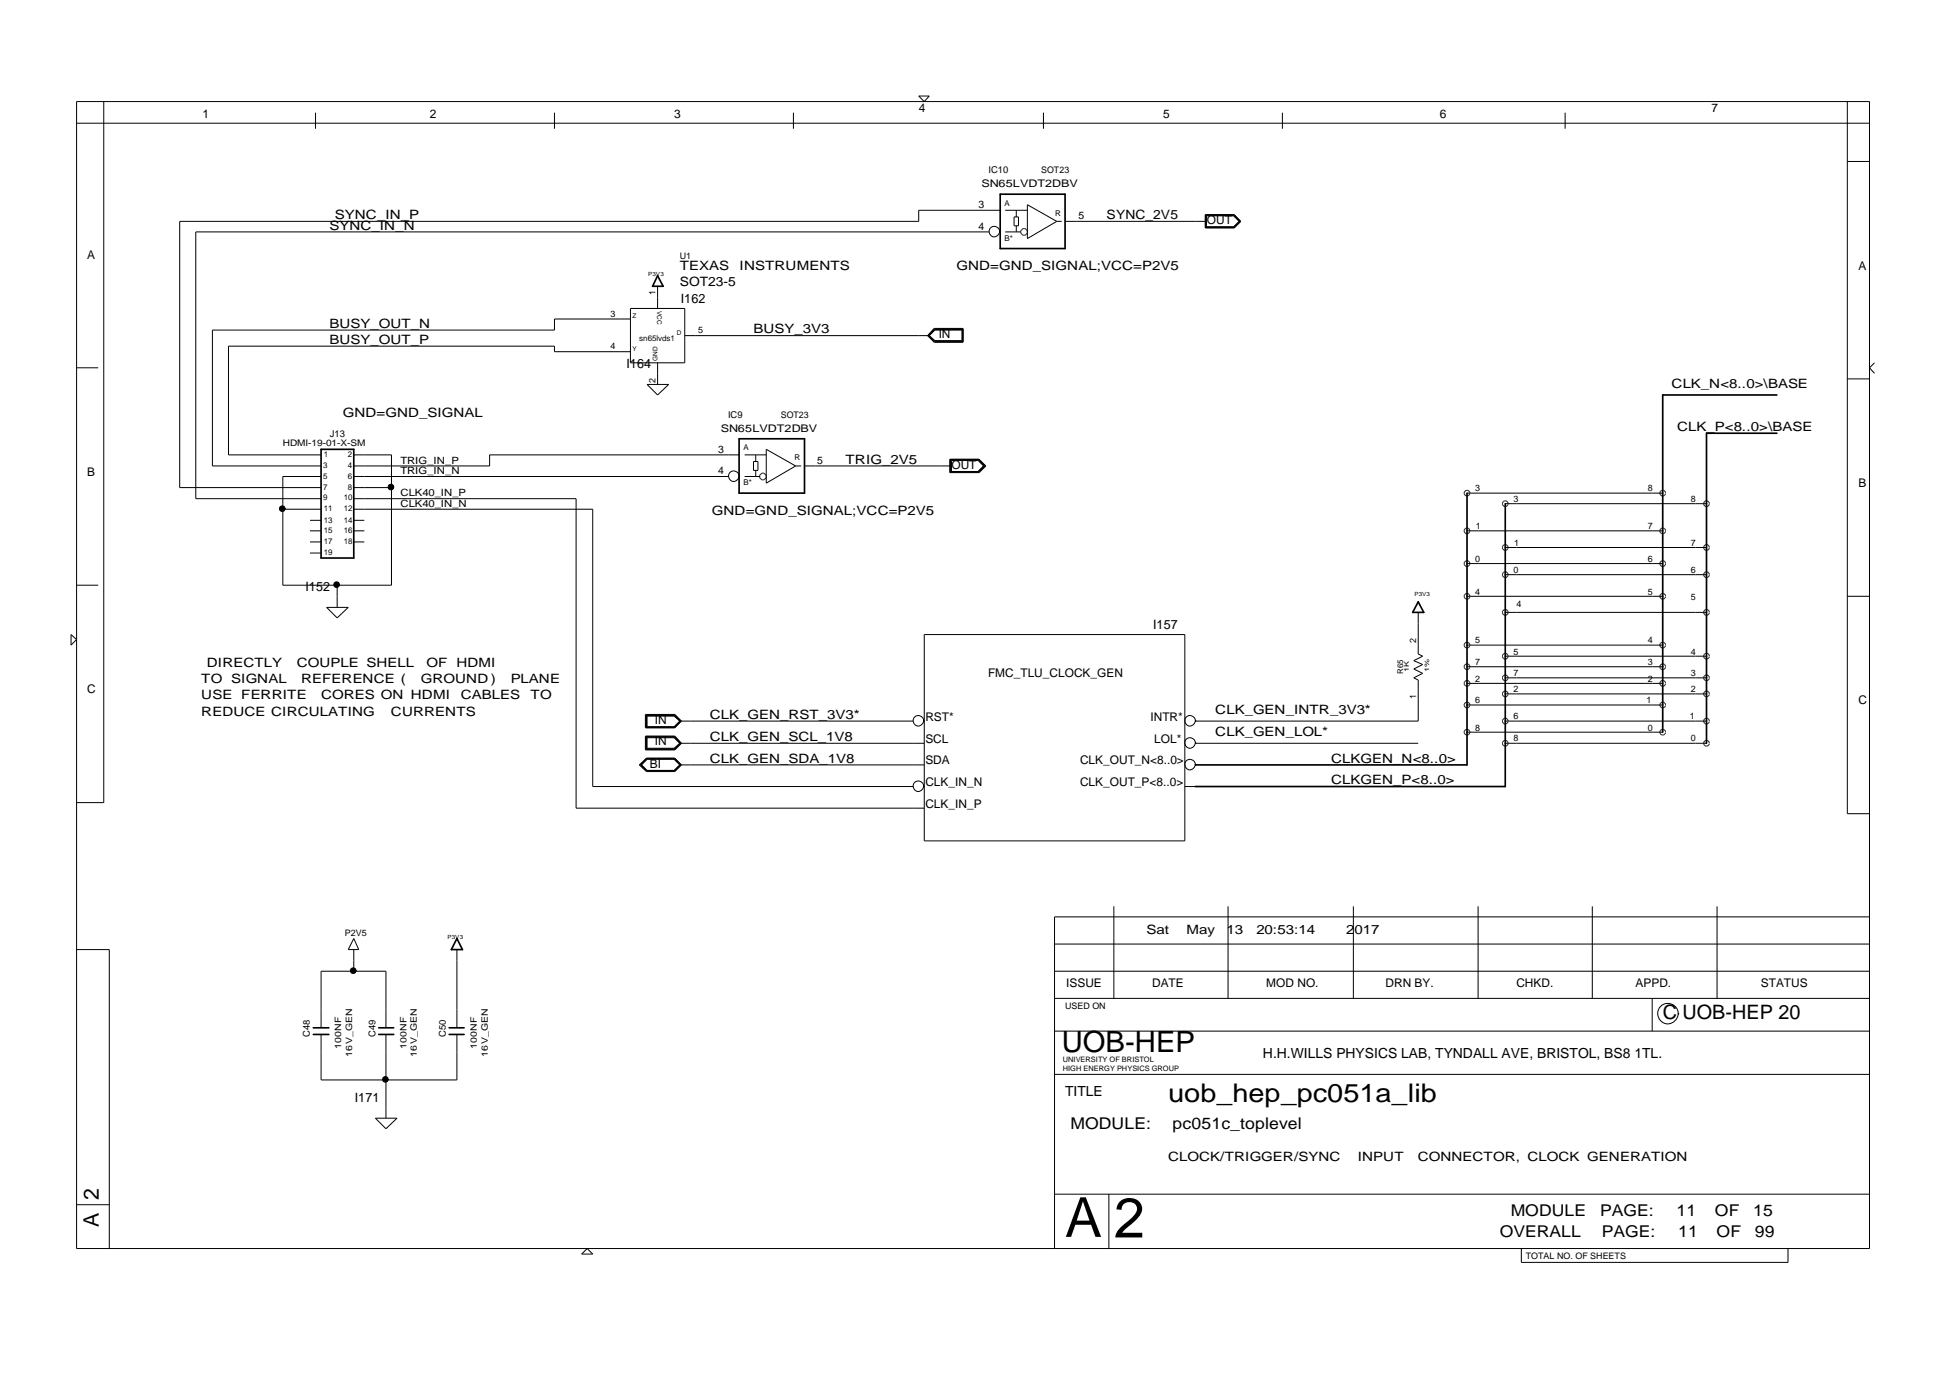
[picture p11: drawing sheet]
<svg xmlns="http://www.w3.org/2000/svg" width="297mm" height="210mm" viewBox="0 0 297 210" stroke-linecap="round" stroke-linejoin="round" font-family="sans-serif">
<g fill="none" stroke="#000" stroke-width=".15">
<path d="M11.7 15.5h273.8v175.1h-273.8zM11.7 18.8h273.8M15.8 15.5v107h-4.1M48.2 17.2v2.5M84.7 17.2v2.5M121.2 17.2v2.5M140.3 14.7h1.6l-.7 .8zM159.4 17.2v2.5M195.8 17.2v2.5M239 17.2v2.5M282.1 15.5v108.7h3.4M151.1 35.4h-121.2v40.7h19.1"/>
<path d="M152.7 35.3a.8 .8 0 0 1-1.1 .8 .8 .8 0 0 1-.3-1.3 .8 .8 0 0 1 1.3 .2l.2 .4M152.8 32.1h-12.5v1.7h-112.9v40.6h21.6M153.5 32.1h3.4M153.5 35.4h2.4M154.9 33.1h.6v1.4h-.6zM155.2 32.1v1M155.2 34.5v.9M156.9 31.3l4.5 2.5-4.5 2.6zM156.9 35.2l-.3-.3h-.4l-.3 .3v.4l.3 .3h.4l.3-.3M161.4 33.8h.7M162.7 33.8h21.5M184.1 32.8h4.4l1 1-1 1h-4.4z"/>
<path d="M184.2 32.9h4.2l.9 .9-.9 .8h-4.2zM184.2 34.6v-1.7h4.2l.8 .9-.8 .8M188.5 32.8l.9 1-.9 .9h-4.4M282.1 24.7h3.4M11.7 56.1h3.3M96.3 48.7h-11.6v1.7h-52.3v20.7h16.6M96.3 53.7h-11.6v-.9h-49.8v16.6h14.1M96.3 47.1h8.3v8.3h-8.3zM98.8 58.7h3.3l-1.7 1.6zM100.4 43.7v3.4M100.4 55.4v3.3M104.6 51.2h37.3"/>
<path d="M142.7 50.1h4.4v2.2h-4.4l-1-1.1zM142.8 50.4h4.1v1.6h-4.1l-.9-.8zM142.8 50.3h4.2v1.8h-4.2l-1-.9zM147.1 50.2h-4.4l-1 1 1 1h4.4M282.1 57.8h3.4M286.3 55.4l-.8 .7 .8 .9M43.2 77.7h5.8M47.3 79.4h1.7M54 69.4h5.8v19.9h-16.6v-16.6h5.8M54 79.4h1.6M54 72.7h57.3M54 77.7h36.5v42.4h49"/>
<path d="M54 76.1h34v47.3h53.2M54 74.4h5.8M112.9 72.7a.8 .8 0 0 1-1.1 .7 .8 .8 0 0 1-.3-1.2 .8 .8 0 0 1 1.3 .2l.2 .3M112.9 69.4h-38.1v1.7h-20.8M113.7 69.4h3.3M113.7 72.7h2.4M115.1 70.5h.7v1.3h-.7zM115.4 69.4v1.1M115.4 71.8v.9M117 68.6l4.5 2.5-4.5 2.7zM117 72.6l-.3-.4h-.4l-.3 .4v.3l.3 .3h.4l.3-.3M121.5 71.1h.9"/>
<path d="M122.9 71.1h22.4M145 70.1h4.5l1 1-1 1h-4.5zM145.1 70.1v2h4.3l1.1-1-1.1-1M145.2 70.2h4.2l.9 .9-.9 .9h-4.2zM145.3 72v-1.7h4.1l.8 .8-.8 .9M224 75.3h29.9M224.5 75.3v-.2l-.3-.2h-.3l-.3 .2v.4l.3 .2h.3l.3-.3M229.9 76.9h30.7M230.3 76.9v-.2l-.2-.2h-.4l-.2 .2v.4l.2 .2h.4l.2-.3M254.4 75.3v-.2l-.3-.2h-.3l-.3 .2v.4l.3 .2h.3l.3-.3M261 76.9v-.2l-.2-.2h-.4l-.2 .2v.4l.2 .2h.4l.2-.3M10.8 96.9l.9 .7-.9 .9z"/>
<path d="M11.7 89.3h3.3M47.3 81h1.7M47.3 82.7h1.7M47.3 84.4h1.7M49.9 92.7h3.3l-1.7 1.6zM51.5 89.3v3.4M54 81h1.6M54 82.7h1.6M141.2 96.9h39.7v31.5h-39.7zM216.6 93.5v6.3l.7 .4-1.4 .7 1.4 .5-1.4 .7 1.4 .7-1.4 .7 .7 .3v6.3h-34M224 81h29.9M224 86h29.9"/>
<path d="M224 91h29.9M224 98.5h29.9M224.5 81v-.1l-.3-.3h-.3l-.3 .3v.3l.3 .3h.3l.3-.4M224.5 86v-.1l-.3-.3h-.3l-.3 .3v.3l.3 .3h.3l.3-.4M224.5 91v-.1l-.3-.3h-.3l-.3 .3v.3l.3 .3h.3l.3-.4M224.5 98.5v-.2l-.3-.2h-.3l-.3 .2v.3l.3 .3h.3l.3-.3M229.9 83.6h30.7M229.9 87.7h30.7M229.9 93.5h30.7M230.3 83.6v-.2l-.2-.2h-.4l-.2 .2v.3l.2 .3h.4l.2-.3M230.3 87.7v-.1l-.2-.3h-.4l-.2 .3v.3l.2 .3h.4l.2-.4M230.3 93.5v-.2l-.2-.2h-.4l-.2 .2v.4l.2 .2h.4l.2-.3"/>
<path d="M254.4 81v-.1l-.3-.3h-.3l-.3 .3v.3l.3 .3h.3l.3-.4M254.4 86v-.1l-.3-.3h-.3l-.3 .3v.3l.3 .3h.3l.3-.4M254.4 91v-.1l-.3-.3h-.3l-.3 .3v.3l.3 .3h.3l.3-.4M254.4 98.5v-.2l-.3-.2h-.3l-.3 .2v.3l.3 .3h.3l.3-.3M261 83.6v-.2l-.2-.2h-.4l-.2 .2v.3l.2 .3h.4l.2-.3M261 87.7v-.1l-.2-.3h-.4l-.2 .3v.3l.2 .3h.4l.2-.4M261 93.5v-.2l-.2-.2h-.4l-.2 .2v.4l.2 .2h.4l.2-.3M282.1 91h3.4M98.6 109.1h4.5l1 1-1 1h-4.5zM98.6 112.4h4.5l1 1.1-1 1h-4.5zM98.6 111.1v-2h4.5l.9 1-.9 1M98.6 112.4h4.5l.9 1.1-.9 .9h-4.5z"/>
<path d="M98.7 109.2h4.3l.9 .9-.9 .9h-4.3zM98.7 112.5h4.3l.9 1-.9 .8h-4.3zM98.7 115.8h4.3l.9 1-.9 .8h-4.3l-.8-.8zM98.7 115.8l-.9 1 .9 .9h4.4l.9-.9-.9-1M98.7 115.8h4.4M98.7 115.8l-1.1 1 1.1 1h4.4l1-1-1-1M98.8 109.3h4.2l.8 .8-.8 .8h-4.2zM98.8 112.6h4.2l.8 .9-.8 .7h-4.2zM103.8 113.5h37.4M103.8 116.8h37.4M103.8 110.1h35.7M103.8 116.8l-.8-.9h-4.2l-.8 .9 .8 .8"/>
<path d="M103.8 116.8l-.8 .8M141.1 120a.8 .8 0 0 1-1.1 .8 .8 .8 0 0 1-.3-1.3 .8 .8 0 0 1 1.3 .2l.2 .4M141.1 110a.8 .8 0 0 1-1.1 .8 .8 .8 0 0 1-.3-1.3 .8 .8 0 0 1 1.3 .2l.2 .4M182.6 116.7a.8 .8 0 0 1-1.1 .8 .8 .8 0 0 1-.3-1.3 .8 .8 0 0 1 1.3 .2l.1 .4M182.6 113.4a.8 .8 0 0 1-1.1 .8 .8 .8 0 0 1-.3-1.3 .8 .8 0 0 1 1.3 .2l.1 .4M182.6 110a.8 .8 0 0 1-1.1 .8 .8 .8 0 0 1-.3-1.3 .8 .8 0 0 1 1.3 .2l.1 .4M182.6 113.5h34M224 101.8h29.9M224 104.3h29.9M224 107.6h29.9M224 111.8h29.9M224.5 101.8v-.2l-.3-.2h-.3l-.3 .2v.4l.3 .2h.3l.3-.3"/>
<path d="M224.5 104.3v-.1l-.3-.3h-.3l-.3 .3v.3l.3 .2h.3l.3-.3M224.5 107.6v-.1l-.3-.3h-.3l-.3 .3v.3l.3 .2h.3l.3-.3M224.5 111.8v-.2l-.3-.3h-.3l-.3 .3v.3l.3 .3h.3l.3-.3M229.9 113.5h30.7M229.9 110.1h30.7M229.9 100.2h30.7M229.9 103.5h30.7M229.9 105.9h30.7M230.3 100.2v-.2l-.2-.3h-.4l-.2 .3v.3l.2 .3h.4l.2-.3M230.3 103.5v-.2l-.2-.2h-.4l-.2 .2v.3l.2 .3h.4l.2-.3M230.3 105.9v-.1l-.2-.3h-.4l-.2 .3v.3l.2 .3h.4l.2-.4M230.3 110.1v-.2l-.2-.2h-.4l-.2 .2v.3l.2 .3h.4l.2-.3"/>
<path d="M230.3 113.5v-.2l-.2-.3h-.4l-.2 .3v.3l.2 .3h.4l.2-.3M254.4 101.8v-.2l-.3-.2h-.3l-.3 .2v.4l.3 .2h.3l.3-.3M254.4 104.3v-.1l-.3-.3h-.3l-.3 .3v.3l.3 .2h.3l.3-.3M254.4 107.6v-.1l-.3-.3h-.3l-.3 .3v.3l.3 .2h.3l.3-.3M254.4 111.8v-.2l-.3-.3h-.3l-.3 .3v.3l.3 .3h.3l.3-.3M261 100.2v-.2l-.2-.3h-.4l-.2 .3v.3l.2 .3h.4l.2-.3M261 103.5v-.2l-.2-.2h-.4l-.2 .2v.3l.2 .3h.4l.2-.3M261 105.9v-.1l-.2-.3h-.4l-.2 .3v.3l.2 .3h.4l.2-.4M261 110.1v-.2l-.2-.2h-.4l-.2 .2v.3l.2 .3h.4l.2-.3M261 113.5v-.2l-.2-.3h-.4l-.2 .3v.3l.2 .3h.4l.2-.3M170.1 138.4v14M180.9 120.1h1.7"/>
<path d="M187.5 138.4v14M206.7 138.4v14M225.7 138.4v14M243.2 138.4v14M262.2 138.4v14M285.5 140h-124.5v50.6M11.7 145h5v45.6M49 157.9v7h20.8v-7M49 156.9v-8.6h9.9v8.6M54 143.3l.8 1.7h-1.6zM54 145v3.3M58.9 157.9v12.8"/>
<path d="M69.8 145v11.9M161 148.3h124.5M161 144.1h124.5M161 157.4h124.5M161 152.4h124.5M252.3 152.4v5M256.3 154.7a1.56 1.56 0 0 1-2.2 1.5 1.56 1.56 0 0 1-.4-2.6 1.56 1.56 0 0 1 2.5 .6l.2 .6M57.3 170.7h3.3l-1.7 1.6zM161 164h124.5M11.7 183.9h5M88.8 191.4l.9-.8 .8 .8zM161 182.3h124.5"/>
<path d="M169.3 182.3v8.3M232.3 190.6v2.1h40.8v-2.1"/>
<circle cx="43.1" cy="77.7" r=".43"/>
<circle cx="59.7" cy="74.3" r=".43"/>
<circle cx="51.4" cy="89.3" r=".43"/>
<circle cx="53.9" cy="148.2" r=".43"/>
<circle cx="58.9" cy="164.8" r=".43"/>
</g>
<g fill="none" stroke="#000" stroke-width=".25">
<path d="M152.8 29.6h9.9v8.3h-9.9zM100.4 42.1l.9 1.6h-1.6zM49 68.6h5v16.6h-5zM112.9 67h10v8.3h-10zM224 75.3v41.5h-41.4M229.9 76.9v43.2h-47.3M271.4 60.3h-17.5v51.5M271.4 66.1h-10.8v47.4M216.6 91.9l.8 1.6h-1.7zM47.8 157.9h2.4M47.8 156.9h2.4M57.8 157.9h2.3"/>
<path d="M57.8 156.9h2.3M68.6 157.9h2.3M68.6 156.9h2.3M69.8 143.3l.8 1.7h-1.7z"/>
</g>
<g fill="#000">
<circle cx="43.1" cy="77.7" r=".43"/>
<circle cx="59.7" cy="74.3" r=".43"/>
<circle cx="51.4" cy="89.3" r=".43"/>
<circle cx="53.9" cy="148.2" r=".43"/>
<circle cx="58.9" cy="164.8" r=".43"/>
</g>
<text font-size="8.6" x="170.1" y="188.9">2</text>
<text font-size="8.4" x="162.7" y="188.8">A</text>
<text font-size="4.5" x="162.1" y="160.6">UOB-HEP</text>
<text font-size="3.9" x="178.4" y="168.2">uob_hep_pc051a_lib</text>
<g font-size="3.3">
<text x="15.1" y="183.1" transform="rotate(-90 15.1 183.1)">2</text>
<text x="15.1" y="187.3" transform="rotate(-90 15.1 187.3)">A</text>
</g>
<text font-size="3" x="253.9" y="155.6">C UOB-HEP 20</text>
<g font-size="2.5">
<text x="163.5" y="172.3">MODULE:</text>
<text x="179.1" y="172.3">pc051c_toplevel</text>
<text x="230.7" y="185.6">MODULE</text>
<text x="244.4" y="185.6">PAGE:</text>
<text x="256" y="185.6">11</text>
<text x="261.9" y="185.6">OF</text>
<text x="267.7" y="185.6">15</text>
<text x="229" y="188.9">OVERALL</text>
<text x="244.6" y="188.9">PAGE:</text>
<text x="256.3" y="188.9">11</text>
<text x="262.1" y="188.9">OF</text>
<text x="268" y="188.9">99</text>
</g>
<g font-size="2.1">
<text x="192.9" y="161.6">H.H.WILLS PHYSICS LAB, TYNDALL AVE, BRISTOL, BS8 1TL.</text>
<text x="162.7" y="167.3">TITLE</text>
</g>
<g font-size="2">
<text x="50.3" y="35.1">SYNC_IN_N</text>
<text x="51.2" y="33.5">SYNC_IN_P</text>
<text x="169" y="33.5">SYNC_2V5</text>
<text x="103.8" y="41.2">TEXAS</text>
<text x="113" y="41.2">INSTRUMENTS</text>
<text x="146.1" y="41.2">GND=GND_SIGNAL;VCC=P2V5</text>
<text x="103.8" y="43.7">SOT23-5</text>
<text x="104" y="46.2">I162</text>
<text x="50.3" y="52.5">BUSY_OUT_P</text>
<text x="50.3" y="50.1">BUSY_OUT_N</text>
<text x="115.1" y="50.9">BUSY_3V3</text>
<text x="95.7" y="56.1">I164</text>
<text x="255.3" y="59.2">CLK_N&lt;8..0&gt;\BASE</text>
<text x="52.3" y="63.7">GND=GND_SIGNAL</text>
<text x="256.1" y="65.8">CLK_P&lt;8..0&gt;\BASE</text>
<text x="129.1" y="70.8">TRIG_2V5</text>
<text x="108.7" y="78.6">GND=GND_SIGNAL;VCC=P2V5</text>
<text x="46.7" y="90.2">I152</text>
<text x="31.6" y="101.8">DIRECTLY</text>
<text x="45.3" y="101.8">COUPLE SHELL</text>
<text x="65.1" y="101.8">OF</text>
<text x="69.7" y="101.8">HDMI</text>
<text x="176.1" y="96">I157</text>
<text x="30.7" y="106.8">USE FERRITE</text>
<text x="30.7" y="104.3">TO SIGNAL</text>
<text x="46" y="104.3">REFERENCE (</text>
<text x="49" y="106.8">CORES ON HDMI</text>
<text x="64.3" y="104.3">GROUND )</text>
<text x="70.4" y="106.8">CABLES</text>
<text x="78" y="104.3">PLANE</text>
<text x="81" y="106.8">TO</text>
<text x="30.7" y="109.3">REDUCE CIRCULATING</text>
<text x="59.7" y="109.3">CURRENTS</text>
<text x="108.4" y="109.7">CLK_GEN_RST_3V3*</text>
<text x="108.4" y="113.1">CLK_GEN_SCL_1V8</text>
<text x="185.6" y="109">CLK_GEN_INTR_3V3*</text>
<text x="185.6" y="112.3">CLK_GEN_LOL*</text>
<text x="108.4" y="116.4">CLK_GEN_SDA_1V8</text>
<text x="203.3" y="119.7">CLKGEN_P&lt;8..0&gt;</text>
<text x="203.3" y="116.4">CLKGEN_N&lt;8..0&gt;</text>
<text x="175.1" y="142.5">Sat</text>
<text x="181.2" y="142.5">May</text>
<text x="187.3" y="142.5">13</text>
<text x="191.9" y="142.5">20:53:14</text>
<text x="205.6" y="142.5">2017</text>
<text x="54.2" y="168.2">I171</text>
<text x="178.4" y="177.3">CLOCK/TRIGGER/SYNC</text>
<text x="207.4" y="177.3">INPUT</text>
<text x="216.5" y="177.3">CONNECTOR, CLOCK GENERATION</text>
</g>
<g font-size="1.8">
<text x="30.9" y="18">1</text>
<text x="65.6" y="18">2</text>
<text x="103" y="18">3</text>
<text x="140.3" y="17.1">4</text>
<text x="177.6" y="18">5</text>
<text x="219.9" y="18">6</text>
<text x="261.4" y="17.1">7</text>
<text x="184.3" y="34.2">OUT</text>
<text x="13.3" y="39.5">A</text>
<text x="283.8" y="41.2">A</text>
<text x="143.4" y="51.6">IN</text>
<text x="145.3" y="71.6">OUT</text>
<text x="13.3" y="72.7">B</text>
<text x="283.8" y="74.3">B</text>
<text x="13.3" y="105.8">C</text>
<text x="150.9" y="103.4">FMC_TLU_CLOCK_GEN</text>
<text x="283.8" y="107.5">C</text>
<text x="100" y="113.8">IN</text>
<text x="100" y="110.5">IN</text>
<text x="141.3" y="113.4">SCL</text>
<text x="141.3" y="110">RST*</text>
<text x="175.7" y="110">INTR*</text>
<text x="176.3" y="113.4">LOL*</text>
<text x="99.2" y="117.2">BI</text>
<text x="141.3" y="120">CLK_IN_N</text>
<text x="141.3" y="116.7">SDA</text>
<text x="164.9" y="120">CLK_OUT_P&lt;8..0&gt;</text>
<text x="164.9" y="116.7">CLK_OUT_N&lt;8..0&gt;</text>
<text x="141.3" y="123.3">CLK_IN_P</text>
<text x="162.8" y="150.7">ISSUE</text>
<text x="175.9" y="150.7">DATE</text>
<text x="193.4" y="150.7">MOD NO.</text>
<text x="211.6" y="150.7">DRN BY.</text>
<text x="231.6" y="150.7">CHKD.</text>
<text x="249.8" y="150.7">APPD.</text>
<text x="268.9" y="150.7">STATUS</text>
</g>
<g font-size="1.6">
<text x="149.9" y="28.5">SN65LVDT2DBV</text>
<text x="149.4" y="31.8">3</text>
<text x="149.4" y="35.1">4</text>
<text x="164.7" y="33.5">5</text>
<text x="110.1" y="65.9">SN65LVDT2DBV</text>
<text x="109.7" y="69.1">3</text>
<text x="124.8" y="70.8">5</text>
<text x="109.7" y="72.4">4</text>
</g>
<g font-size="1.5">
<text x="61.1" y="70.8">TRIG_IN_P</text>
<text x="61.1" y="72.4">TRIG_IN_N</text>
<text x="61.1" y="75.8">CLK40_IN_P</text>
<text x="61.1" y="77.4">CLK40_IN_N</text>
</g>
<g font-size="1.4">
<text x="151" y="26.4">IC10</text>
<text x="159" y="26.4">SOT23</text>
<text x="103.8" y="39.6">U1</text>
<text x="100.1" y="45" transform="rotate(-90 100.1 45)">1</text>
<text x="93.2" y="53.4">4</text>
<text x="93.2" y="48.4">3</text>
<text x="106.6" y="50.9">5</text>
<text x="100.1" y="58.4" transform="rotate(-90 100.1 58.4)">2</text>
<text x="111.2" y="63.8">IC9</text>
<text x="119.2" y="63.8">SOT23</text>
<text x="43.2" y="68.1">HDMI-19-01-X-SM</text>
<text x="50.4" y="66.7">J13</text>
<text x="225.3" y="75">3</text>
<text x="231.2" y="76.6">3</text>
<text x="251.6" y="75">8</text>
<text x="258.2" y="76.6">8</text>
<text x="225.4" y="80.8">1</text>
<text x="231.2" y="83.3">1</text>
<text x="251.6" y="80.8">7</text>
<text x="258.2" y="83.3">7</text>
<text x="225.3" y="85.8">0</text>
<text x="231.2" y="87.5">0</text>
<text x="251.6" y="85.8">6</text>
<text x="258.2" y="87.5">6</text>
<text x="225.3" y="90.8">4</text>
<text x="231.6" y="92.7">4</text>
<text x="251.6" y="90.8">5</text>
<text x="258.2" y="91.6">5</text>
<text x="216.3" y="98.1" transform="rotate(-90 216.3 98.1)">2</text>
<text x="225.3" y="101.5">7</text>
<text x="225.3" y="98.2">5</text>
<text x="231.2" y="99.9">5</text>
<text x="251.6" y="101.5">3</text>
<text x="251.6" y="98.2">4</text>
<text x="258.2" y="99.9">4</text>
<text x="216.3" y="106.7" transform="rotate(-90 216.3 106.7)">1</text>
<text x="225.3" y="107.4">6</text>
<text x="225.3" y="104.1">2</text>
<text x="231.2" y="105.7">2</text>
<text x="231.2" y="103.2">7</text>
<text x="251.5" y="107.4">1</text>
<text x="251.6" y="104.1">2</text>
<text x="258.2" y="105.7">2</text>
<text x="258.2" y="103.2">3</text>
<text x="225.3" y="111.5">8</text>
<text x="231.2" y="113.1">8</text>
<text x="231.2" y="109.8">6</text>
<text x="251.6" y="111.5">0</text>
<text x="258.1" y="109.8">1</text>
<text x="258.2" y="113.1">0</text>
<text x="52.7" y="142.9">P2V5</text>
<text x="162.7" y="154.1">USED ON</text>
<text x="47.3" y="158.3" transform="rotate(-90 47.3 158.3)">C48</text>
<text x="57.3" y="158.3" transform="rotate(-90 57.3 158.3)">C49</text>
<text x="68.1" y="158.3" transform="rotate(-90 68.1 158.3)">C50</text>
<text x="233" y="192.1">TOTAL NO. OF SHEETS</text>
</g>
<g font-size="1.3">
<text x="52.1" y="160.1" transform="rotate(-90 52.1 160.1)">100NF</text>
<text x="53.8" y="161.3" transform="rotate(-90 53.8 161.3)">16V_GEN</text>
<text x="62.1" y="160.1" transform="rotate(-90 62.1 160.1)">100NF</text>
<text x="63.7" y="161.3" transform="rotate(-90 63.7 161.3)">16V_GEN</text>
<text x="72.8" y="160.1" transform="rotate(-90 72.8 160.1)">100NF</text>
<text x="74.5" y="161.3" transform="rotate(-90 74.5 161.3)">16V_GEN</text>
</g>
<g font-size="1.2">
<text x="153.4" y="31.4">A</text>
<text x="161.1" y="32.9">R</text>
<text x="153.4" y="36.8">B*</text>
<text x="97.6" y="52">sn65lvds1</text>
<text x="49.4" y="71.5">3</text>
<text x="49.5" y="69.8">1</text>
<text x="53.1" y="71.5">4</text>
<text x="53.1" y="69.8">2</text>
<text x="113.6" y="68.8">A</text>
<text x="121.3" y="70.3">R</text>
<text x="49.4" y="76.4">9</text>
<text x="49.4" y="74.8">7</text>
<text x="49.4" y="73.1">5</text>
<text x="52.5" y="76.4">10</text>
<text x="53.1" y="74.8">8</text>
<text x="53.1" y="73.1">6</text>
<text x="113.6" y="74.1">B*</text>
<text x="49.5" y="83.1">17</text>
<text x="49.5" y="81.4">15</text>
<text x="49.5" y="79.8">13</text>
<text x="49.5" y="78.1">11</text>
<text x="52.5" y="83.1">18</text>
<text x="52.5" y="81.4">16</text>
<text x="52.5" y="79.8">14</text>
<text x="52.5" y="78.1">12</text>
<text x="49.5" y="84.7">19</text>
<text x="214.3" y="102.9" transform="rotate(-90 214.3 102.9)">R65</text>
</g>
<g font-size="1.1">
<text x="162.3" y="162.1">UNIVERSITY OF BRISTOL</text>
<text x="162.3" y="163.5">HIGH ENERGY PHYSICS GROUP</text>
</g>
<g font-size="1">
<text x="100.3" y="47.4" transform="rotate(90 100.3 47.4)">VCC</text>
<text x="96.6" y="53.6">Y</text>
<text x="96.6" y="48.6">Z</text>
<text x="103.4" y="51.2">D</text>
<text x="100.4" y="55" transform="rotate(-90 100.4 55)">GND</text>
<text x="215.2" y="102.5" transform="rotate(-90 215.2 102.5)">1K</text>
<text x="218.3" y="102.5" transform="rotate(-90 218.3 102.5)">1%</text>
</g>
<g font-size=".9">
<text x="99" y="42.1">P3V3</text>
<text x="216" y="91">P3V3</text>
<text x="68.3" y="143.3">P3V3</text>
</g>
</svg>
